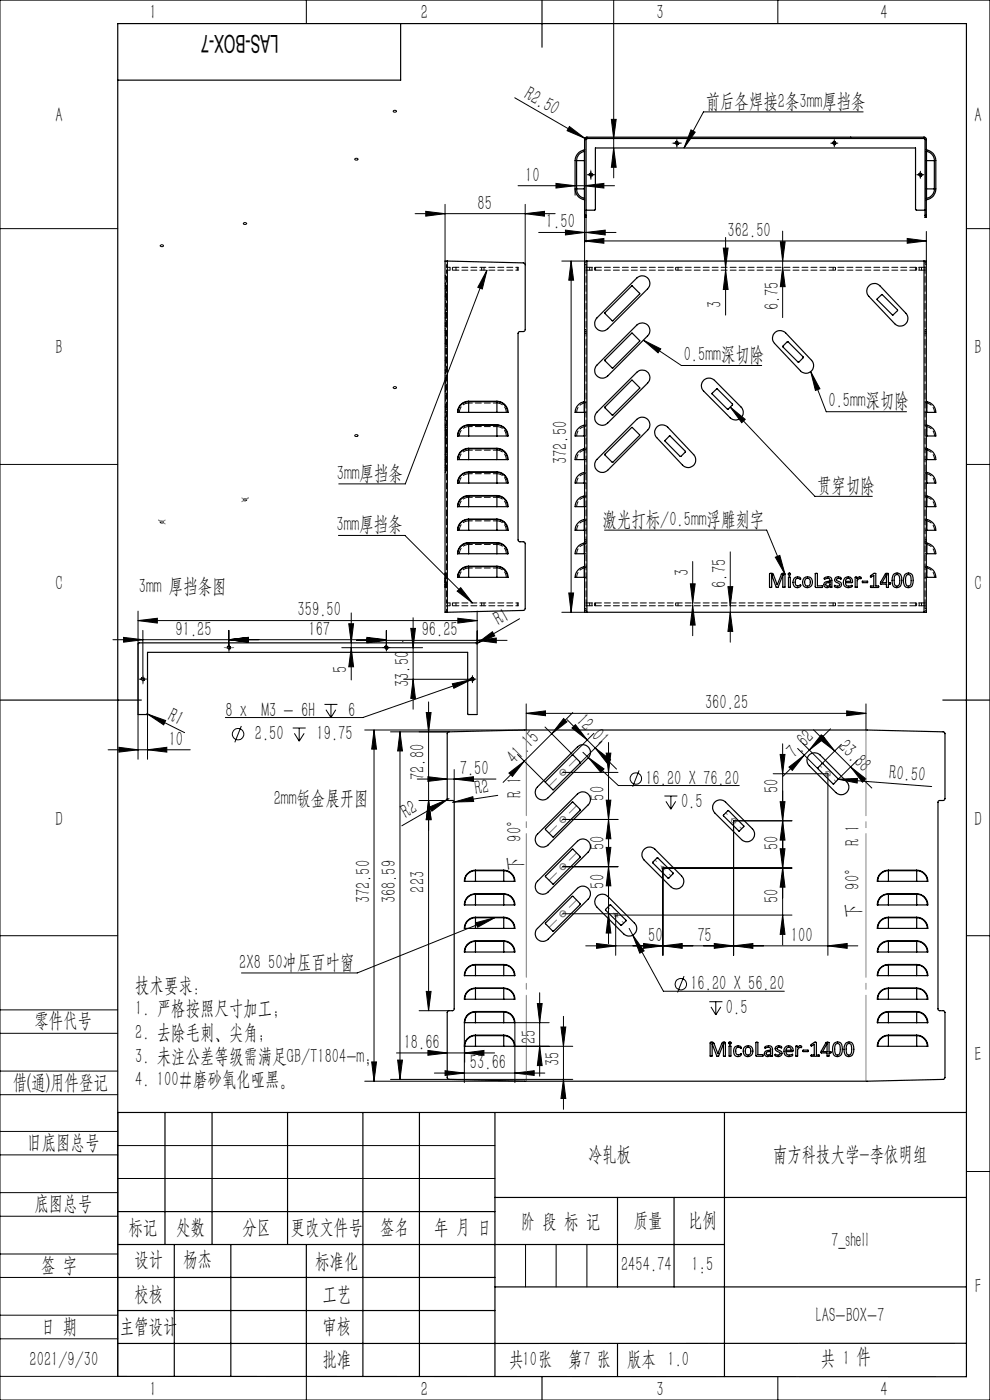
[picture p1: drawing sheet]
<svg xmlns="http://www.w3.org/2000/svg" width="210mm" height="297mm" viewBox="0 0 210 297" stroke-linecap="round" stroke-linejoin="round" font-family="sans-serif">
<g fill="none" stroke="#000" stroke-width=".21">
<path d="M130.2 0v37.7M0 0h210v297h-210zM65 0v5M165 0v5M75.2 33.7l.3-.1a.28 .28 0 0 1 .4 0 .28 .28 0 0 1 0 .4 .28 .28 0 0 1-.4 0zM83.5 23.5l.4-.1a.21 .21 0 0 1 .2 .3 .21 .21 0 0 1-.3 .1l-.3-.1zM109.2 20.7l14.9 8.6M109.9 39.4h20.5M117.9 38.9l4.1 .5-4.1 .5zM120.8 26.8l3.3 2.5-3.8-1.6zM124 39.4l4.1-.5v1zM124.1 29.3l.4 .3"/>
<path d="M124.8 37.1h1M125 37.2a.35 .35 0 0 1 .3-.5 .35 .35 0 0 1 .3 .4 .35 .35 0 0 1-.4 .3M125.3 36.6v1M129.7 25.3h1l-.5 4.1zM130.2 31.4l.5 4.1h-1zM143.1 30.4h1M143.2 30.5a.34 .34 0 0 1 .3-.4 .34 .34 0 0 1 .4 .3 .34 .34 0 0 1-.4 .3M143.5 29.9v1M146.6 27.5l.9 .5-2.4 3.4zM176.5 30.4h.9M176.6 30.5a.34 .34 0 0 1 .3-.4 .34 .34 0 0 1 .4 .3 .34 .34 0 0 1-.4 .3M177 29.9v1"/>
<path d="M183.1 23.7h-33.9l-4.1 7.7M194.7 37.1h1M194.9 37.2a.35 .35 0 0 1 .3-.5 .35 .35 0 0 1 .4 .4 .35 .35 0 0 1-.5 .3M195.2 36.6v1M0 48.5h25M34 52.1l.2-.2a.28 .28 0 0 1 .4 .1 .28 .28 0 0 1 0 .4 .28 .28 0 0 1-.4-.1zM51.7 47.3l.2-.1a.27 .27 0 0 1 .4 .1 .27 .27 0 0 1-.1 .3 .27 .27 0 0 1-.4 0l-.2-.2zM88.1 45.3h29.7M90.3 44.8l4.1 .5-4.1 .6zM94.4 43.4v12M103.3 57.3l-1 4-.9-.3zM103.3 57.3l-17.3 45.4h-14.1"/>
<path d="M111.4 45.3l4.1-.5v1.1zM111.4 43.4v12.8M114.3 49.3h16.4M119.9 48.8l4.1 .5-4.1 .5zM121.1 55.4l.6 4h-1.1zM121.1 55.4v74.5M122 40.1v1.3M124 51.1l4.1-.5v1zM124 45.7v9.7h-4.8M124 51.1h72.5M124.3 49.3l4.1-.5v1zM124.3 45.7v5.6"/>
<path d="M153.4 52.6h1l-.5 4.1zM153.9 57.3l.5 4.1h-1zM153.9 50.4v16.4M165.5 51.3h1l-.5 4.1zM166 56.7l.5 4.1h-1zM166 49v18.4M192.4 50.6l4.1 .5-4.1 .5zM196.5 49.1v6.3M205 48.5h5M136.5 72.2l8 5.3h17.1M136.5 72.2l3.7 1.8-.6 .9zM172 78.8l1.9 3.7-.9 .3z"/>
<path d="M172 78.8l3.3 8.5h17M0 98.5h25M75.2 92.4l.3-.2a.28 .28 0 0 1 .4 0 .28 .28 0 0 1 0 .4 .28 .28 0 0 1-.4 0zM83.4 82.2l.2-.2a.28 .28 0 0 1 .4 .1 .28 .28 0 0 1 0 .3 .28 .28 0 0 1-.4 0zM154.9 86.4l3.2 2.6-.8 .7zM154.9 86.4l18 18.9h12.1M205 98.5h5M34 110.7a.29 .29 0 0 1 .4-.2 .29 .29 0 0 1 .1 .4h-.3zM51.7 105.9h.2a.27 .27 0 0 1 .4 0 .27 .27 0 0 1-.1 .4 .27 .27 0 0 1-.4-.1l-.2-.1zM71.8 113.6h14.1l14.3 14.3M128.2 112.5h34.4l3.9 9.3M146.9 119.1v15.8"/>
<path d="M154.9 117.1v19.1M164.5 118.2l.9-.4 1.1 4zM24 135.7h58M26.2 135.2l4.1 .5-4.1 .5zM29.3 131.7l4.1-.5v1zM29.3 129.6v31.5M29.3 131.7h71.9M30.3 133.7v10.9M48 137.4h1M48.2 137.5a.34 .34 0 0 1 .3-.4 .34 .34 0 0 1 .4 .3 .34 .34 0 0 1-.4 .3M48.5 135.7l4.1-.5v1zM48.5 133.7v4.2"/>
<path d="M74 132.3h1l-.5 4.1zM74.5 137.4l.5 4.1h-1zM74.5 130v14.2M75.6 135.9h32M77.9 135.2l4.1 .5-4.1 .5zM77.9 135.4l4.1 .5-4.1 .5zM81.6 137.5a.35 .35 0 0 1 .3-.5 .35 .35 0 0 1 .4 .4 .35 .35 0 0 1-.5 .3M82 133.7v4.2M87.1 133.3h1l-.5 4.1zM87.6 131.1v19.4M89.6 137.4h-17.1M97 125.4l.7-.7 2.5 3.2z"/>
<path d="M97.1 131.2l4.1 .5-4.1 .5zM101.2 136.5l3.3-2.5 .5 .9zM101.2 136.5l-.2 .1M101.2 135.9l4.1-.5v1zM101.2 129.6v22M110.2 131.3l-9 5.2M119.2 129.9h4.8M120.6 125.8h1.1l-.6 4.1zM146.4 123.9h1.1l-.6 4zM146.9 128.5l.6 4.1h-1.1zM154.4 124.5h1l-.5 4zM154.9 129.9l.5 4h-1z"/>
<path d="M22.9 159.1h17.5M25.2 158.5l4.1 .6-4.1 .5zM29.8 144.1h1M30 144.2a.35 .35 0 0 1 .3-.5 .35 .35 0 0 1 .3 .4 .35 .35 0 0 1-.4 .3M31.1 151.4l.2 .1M31.3 151.5l3.8 1.4-.4 .9zM31.3 151.5l7.9 3.9M31.3 159.1l4.1-.6v1.1zM31.3 151.4v9.7M51.2 154l-1.4 3.5M62.1 154.4h2.7M62.4 155.6l1.1 1.6"/>
<path d="M63.5 154.4v2.8M64.5 155.6l-1 1.6M68.8 149.4h2.8M69.1 150.6l1.1 1.6M70.2 149.4v2.8M71.2 150.6l-1 1.6M77.4 154.9h33.9M79.3 154.9l.6 4h-1.1zM79.3 154.9v74.5M84.8 155.3l.6 4h-1.1zM84.8 155.3v73.7M85.6 144.1h15.1"/>
<path d="M87.6 144.1l.5 4.1h-1zM90.4 151.2h1l-.5 4.1zM90.9 148.9v65.5M95.2 155.3h-12.4M96 145.1l4-.9-3.7 1.8zM99.9 144.2a.34 .34 0 0 1 .3-.4 .34 .34 0 0 1 .3 .3 .34 .34 0 0 1-.4 .3M100 144.2l-23 8h-29.2M100.2 143.6v1M100.4 144l-.4 .2M111.6 151.3l4.1-.5v1zM111.6 149.3v5.6M111.6 151.3h72.1"/>
<path d="M115.6 154.2l5.9 6M117 155.7l-10.3 10.3M119.6 152.4l.7 .7-3.3 2.6zM120.3 152.7l4.3 4.3M121.3 154.4l.8-.7 2.5 3.3zM121.5 151.2l-4.5 4.5M123.6 159.6l1.2 1.1M124.6 157l1.7 1.7M126 155.6l-4.6 4.6M126.3 158.7l3.2 2.5-.7 .7zM126.3 158.7l4.5 4.5M127.7 157.3l-4.6 4.6"/>
<path d="M128.6 159.8h1l-.5 4.1zM129.1 157.5v42.7M166 157.8v42.7M169.2 158.8l4.3 4.3M170.3 157.7l4.3 4.3M172.6 154.8l12.3 12.4M174.2 155.9l.7 .7-3.2 2.5zM174.5 156.1l2.6 3.2-3.3-2.5zM176.2 154.6l-5.6 5.6M178.5 157.9l-4.1 4.1M179.6 150.8l4.1 .5-4.1 .5zM183.7 149.3v5.6"/>
<path d="M88.5 165.3h16.7M90.8 164.8l4.1 .5-4.1 .5zM90.9 169.8l.5 4.1h-1zM91.1 171.2l3.8-1.6-3.3 2.5zM94.9 169.6l-9.7 5.6M95.2 169.4l-.3 .2M95.2 169.8h-6.3M96.3 165.3l4.1-.5v1zM96.3 170.1l4-1.1 .2 1zM96.3 163.3v6.9M96.3 170.1l-.3 .1M105.6 168.7l-9.3 1.4"/>
<path d="M108 164l3.2-2.5-2.5 3.2zM109.8 160.1l5.9 5.9M119.4 173.8h11.7M119.4 163.9h11.7M124.8 160.7l3.3 2.4-.6 .8zM124.8 160.7l6.4 5.9h25.6M128.6 169.8h1l-.5 4zM128.6 179.8h1l-.5 4.1zM129.1 173.8l.5 4.1h-1zM135.6 163.4l-1.4 3.5M140.9 168.9h2.8M141.3 170l1 1.7"/>
<path d="M142.3 168.9v2.8M143.3 170l-1 1.7M164 164.1h11.6v38.6M165.5 160.1h1l-.5 4zM165.5 170.1h1l-.5 4zM166 174.1l.5 4.1h-1zM167.4 162.7l3.2-2.5-2.5 3.2zM168 174.1h-12.4v28.6M170.6 160.2l-4.5 4.5M177.7 165.3h.1M177.8 165.3l4.1-.2-.1 1zM177.8 165.3l19.8 1.6"/>
<path d="M180.4 162.7l3.3 2.5-.7 .7zM181.9 161.3l-4.1 4M0 198.5h25M100.9 195.8l4-1.1-3.6 2zM104.9 194.7l-29.1 11.7h-24.6M119.4 183.9h11.7M119.4 193.8h11.7M129.1 183.9l.5 4h-1zM129.1 193.8l.5 4.1h-1zM133.5 197l.7 1.4M134.2 198.4l2.4 3.3-.9 .5zM134.2 198.4l6.5 11.9h25.7"/>
<path d="M165.5 180.1h1l-.5 4zM166 194.1l.5 4.1h-1zM166 184.1l.5 4.1h-1zM168 194.1h-37.4v8.6M168 184.1h-27.4v18.6M205 198.5h5M0 214.2h25M0 219.2h25M88.9 214.4h6.3M90.4 210.3h1l-.5 4.1zM98.5 217v12.7M114 212.9h1l-.5 4.1z"/>
<path d="M114.5 210.6v17.7M116.5 217h-7.3v12.7M119 217.9h1l-.5 4.1zM119.5 215.6v19.7M124.2 200.7h57.8M126.5 200.2l4.1 .5-4.1 .5zM136.5 200.2l4.1 .5-4.1 .5zM140.6 200.7l4.1-.5v1zM145.1 207.1l-1.4 3.4M150.5 212.5h2.7M150.8 213.6l1 1.7M151.5 200.2l4.1 .5-4.1 .5z"/>
<path d="M151.8 212.5v2.8M152.9 213.6l-1.1 1.7M155.6 200.7l4.1-.5v1zM175.6 200.7l4.1-.5v1zM0 232.2h25M0 227.2h25M25 236v56h-25M77.4 229.4h33.9M78.8 225.3h1.1l-.6 4.1zM82.8 229h38.7M84.1 223.4h20.8M84.3 224.9h1.1l-.6 4.1z"/>
<path d="M90.8 222.8l4.1 .6-4.1 .5zM92.1 227.6h23.5M94.4 227.2l4.1 .4-4.1 .5zM98.6 223.4l4.1-.6v1.1zM98.6 222v3.4M109.2 222h12.3M109.2 227.6l4.1-.4v.9zM114.5 222l.5 4.1h-1zM119.5 229l.5 4h-1zM0 245h25M0 240h25M0 258h25"/>
<path d="M0 253h25M25 243h80M25 250h80M205 248.5h5M0 271h25M0 266h25M0 279h25M111.5 264v9M118 264v9M124.5 264v9M0 284h25M65 292.1v4.9"/>
<path d="M153.7 292h.1M165 292v5"/>
<circle cx="50.5" cy="155.7" r="1.22"/>
<circle cx="134.9" cy="165.2" r="1.22"/>
<circle cx="144.4" cy="208.8" r="1.2"/>
</g>
<path d="M156.1 174a.5 .5 0 0 0-.8-.2 .5 .5 0 0 0 .2 .8 .5 .5 0 0 0 .6-.5v-.1M176.1 164a.49 .49 0 0 0-.8-.2 .49 .49 0 0 0 .2 .8 .49 .49 0 0 0 .6-.5v-.1M131 194a.36 .36 0 0 0-.6-.1 .36 .36 0 0 0 .1 .6 .36 .36 0 0 0 .5-.4v-.1M140.9 184a.31 .31 0 0 0-.5-.1 .31 .31 0 0 0 .1 .5 .31 .31 0 0 0 .4-.3v-.1" fill="none" stroke="#808080" stroke-width=".21" stroke-dasharray="30.5 1.3 1.3 1.3" stroke-linecap="butt"/>
<g fill="none" stroke="#808080" stroke-width=".25">
<circle cx="119.4" cy="163.9" r=".63"/>
<circle cx="119.4" cy="173.9" r=".62"/>
<circle cx="119.4" cy="193.8" r=".63"/>
<circle cx="119.4" cy="183.9" r=".63"/>
</g>
<g fill="none" stroke="#000" stroke-width=".21" stroke-dasharray="30.5 1.3 1.3 1.3">
<path d="M124.8 37.1h-.2M125.3 36.6v-.3M125.3 37.6v.2M125.8 37.1h.3M143.1 30.4h-.3M143.6 29.9v-.3M143.6 30.9v.2M144.1 30.4h.2M176.5 30.4h-.3M177 29.9v-.3M177 30.9v.2M177.5 30.4h.2"/>
<path d="M194.7 37.1h-.2M195.2 36.6v-.3M195.2 37.6v.2M195.7 37.1h.3M48.1 137.4h-.3M48.6 136.9v-.3M48.6 137.9v.2M49.1 137.4h.2M81.5 137.4h-.3M82 136.9v-.3M82 137.9v.2M82.5 137.4h.2"/>
<path d="M29.8 144.1h-.2M30.3 143.6v-.3M30.3 144.6v.2M30.8 144.1h.3M99.7 144.1h-.2M100.2 143.6v-.3M100.2 144.6v.2M100.7 144.1h.3"/>
</g>
<g fill="none" stroke="#000" stroke-width=".25">
<path d="M85 5v12h-60M115 0v10M122.3 34.1h1.7M122.3 34.1v6M124 32.1v2M124 32.1a2.02 2.02 0 0 0-1.7 2M124 32.1h.1M124 34.1h.1M124 31.7v.1a2.43 2.43 0 0 0-2 2.3v6a2.71 2.71 0 0 0 2 2.4M124 29.6v16.1M124 29.6h.3M124.3 29.6v16.1"/>
<path d="M124.5 29.4l-.2 .2M124.5 29.1l-.4 .1-.1 .4M124.5 29.1v.3M124.5 29.4h71.5M124.5 29.1h71.5M180.4 29.1h.1M196 29.1l.3 .1 .2 .4M196 29.4l.2 .2M196 29.1v.3M196.2 29.6h.3M196.2 29.6v16.1M196.5 31.7a2.56 2.56 0 0 1 2 2.4v6a2.71 2.71 0 0 1-2 2.4"/>
<path d="M196.5 32.1h.1M196.5 29.6v16.1M196.5 34.1h.1M196.5 34.1h1.7M196.5 32.1v2M196.5 32.1a2.02 2.02 0 0 1 1.7 2M196.5 34.1v6M198.2 34.1v6M94.9 55.4l16.2 .4 .3 .3v13.9l-.2 .3h-1.1l-.2 .4v43.8l.3 .4h.9l.3 .3v13.9l-.4 .4-16.1 .4M94.9 55.4h-.5v74.5h.5M94.9 55.4v74.5M122.3 40.1h1.7"/>
<path d="M122.3 40.1a1.95 1.95 0 0 0 1.7 1.9M124 40.1v1.9M124 42v.1M124 40.1h.1M124 45.7v.4h.3v-.4M124 45.7h.3M124.3 44.6l2-.1v-13.1h67.9v13l.1 .2h1.9M124.5 55.4h-.5v74.5h.5M124.5 55.4h71.5M124.5 55.4v74.5M135.1 59a1.62 1.62 0 0 1 2.3 0 1.62 1.62 0 0 1 0 2.3l-8.5 8.4a1.62 1.62 0 0 1-2.3 0 1.62 1.62 0 0 1 0-2.3zM196 55.4h.5v74.5h-.5"/>
<path d="M196 55.4v74.5M196.2 45.7v.4h.3v-.4M196.2 45.7h.3M196.5 40.1h.1M196.5 40.1v1.9M196.5 40.1h1.7M196.5 42v.1M198.2 40.1a1.95 1.95 0 0 1-1.7 1.9M128.3 76.4l5.7-5.7 1.7 1.5-5.7 5.9zM134 60.7l1.7 1.7-5.8 5.7-1.6-1.7zM135.1 79a1.62 1.62 0 0 1 2.3 0 1.62 1.62 0 0 1 0 2.3l-8.5 8.4a1.62 1.62 0 0 1-2.3 .1 1.62 1.62 0 0 1 0-2.3zM135.1 69a1.62 1.62 0 0 1 2.3 0 1.62 1.62 0 0 1 0 2.3l-8.5 8.5a1.62 1.62 0 0 1-2.3-.1 1.62 1.62 0 0 1 0-2.2z"/>
<path d="M164.5 70.4l1-.3 .9 .3 5.8 6a1.62 1.62 0 0 1-.1 2.3 1.62 1.62 0 0 1-2.3 0l-5.5-5.9a1.63 1.63 0 0 1 .2-2.4zM166.1 73.4l1-.9 3.3 3.4-1.1 .9zM184.3 60.7a1.63 1.63 0 0 1 2.4-.1l5.5 5.9a1.62 1.62 0 0 1-.1 2.2 1.62 1.62 0 0 1-2.3 0l-5.7-6.1-.2-1zM186.1 63.4l1-.9 3.3 3.4-1.1 .9zM97.1 97.5h2.3M97.1 87.5h2.3M97.1 92.5h2.3M99.4 85.2v2.3M99.4 90.2v2.3M99.4 95.2v2.3M99.4 95.2a2.27 2.27 0 0 0-2.3 2.3M99.4 85.2a2.27 2.27 0 0 0-2.3 2.3"/>
<path d="M99.4 90.2a2.33 2.33 0 0 0-2.3 2.3M99.4 90.1v.1M99.4 85.1v.1M99.4 95.1v.1M99.4 85.1a2.2 2.2 0 0 0-2.3 2.4M99.4 90.1a2.2 2.2 0 0 0-2.3 2.4M99.4 95.1a2.21 2.21 0 0 0-2.3 2.4M99.4 85.2h6M99.4 87.5h6M99.4 90.2h6M99.4 92.5h6M99.4 95.2h6"/>
<path d="M99.4 97.5h6M99.4 90.1h6M99.4 85.1h6M99.4 95.1h6M105.4 95.2a2.27 2.27 0 0 1 2.3 2.3M105.4 97.5h2.3M105.4 95.2v2.3M105.4 85.2a2.27 2.27 0 0 1 2.3 2.3M105.4 85.2v2.3M105.4 87.5h2.3M105.4 90.2a2.34 2.34 0 0 1 2.3 2.3M105.4 90.2v2.3"/>
<path d="M105.4 92.5h2.3M105.4 85.1v.1M105.4 85.1a2.16 2.16 0 0 1 2.3 2.4M105.4 95.1v.1M105.4 95.1a2.16 2.16 0 0 1 2.3 2.4M105.4 90.1v.1M105.4 90.1a2.12 2.12 0 0 1 2.3 2.4M123.9 90.2v2.3M123.9 92.5h.1M123.9 95.2v2.3M123.9 97.5h.1M123.9 85.2v2.3"/>
<path d="M123.9 87.5h.1M123.9 95.2a2.26 2.26 0 0 0-1.9 2.3h1.9M123.9 90.2a2.33 2.33 0 0 0-1.9 2.3h1.9M123.9 85.2a2.26 2.26 0 0 0-1.9 2.3h1.9M124 90.1l-.1 .1M124 95.1l-.1 .1M124 85.1l-.1 .1M134 80.7l1.7 1.7-5.8 5.7-1.6-1.7zM134 90.7l1.7 1.7-5.8 5.7-1.6-1.7zM135.1 89a1.62 1.62 0 0 1 2.3 0 1.62 1.62 0 0 1 0 2.3l-8.5 8.5a1.62 1.62 0 0 1-2.3 0 1.62 1.62 0 0 1 0-2.3zM139.5 90.4l.9-.3 1 .3 5.7 6a1.62 1.62 0 0 1 0 2.4 1.62 1.62 0 0 1-2.3-.1l-5.5-5.9a1.59 1.59 0 0 1 .2-2.4zM141 93.4l1.1-.9 3.3 3.3-1.1 1z"/>
<path d="M149.4 80.6l.9-.4 1 .3 5.9 5.9a1.62 1.62 0 0 1 0 2.2 1.62 1.62 0 0 1-2.3 0l-5.6-5.6a1.59 1.59 0 0 1 .1-2.4zM151.1 83.4l1-.9 3.3 3.4-1.1 1zM196.5 85.1l.1 .1M196.5 87.5h.1M196.5 90.1l.1 .1M196.5 92.5h.1M196.5 95.1l.1 .1M196.5 97.5h.1M196.6 85.2v2.3M196.6 90.2v2.3M196.6 95.2v2.3M196.6 85.2a2.18 2.18 0 0 1 1.9 2.3h-1.9"/>
<path d="M196.6 95.2a2.19 2.19 0 0 1 1.9 2.3h-1.9M196.6 90.2a2.25 2.25 0 0 1 1.9 2.3h-1.9M97.1 102.5h2.3M97.1 107.5h2.3M97.1 117.5h2.3M97.1 112.5h2.3M99.4 105.2v2.3M99.4 100.2v2.3M99.4 110.2v2.3M99.4 115.2v2.3M99.4 100.2a2.27 2.27 0 0 0-2.3 2.3M99.4 105.2a2.27 2.27 0 0 0-2.3 2.3"/>
<path d="M99.4 115.2a2.27 2.27 0 0 0-2.3 2.3M99.4 110.2a2.27 2.27 0 0 0-2.3 2.3M99.4 110.1v.1M99.4 115.1v.1M99.4 100.1v.1M99.4 105.1v.1M99.4 105.1a2.2 2.2 0 0 0-2.3 2.4M99.4 110.1a2.2 2.2 0 0 0-2.3 2.4M99.4 115.1a2.2 2.2 0 0 0-2.3 2.4M99.4 100.1a2.2 2.2 0 0 0-2.3 2.4M99.4 105.2h6M99.4 107.5h6"/>
<path d="M99.4 100.2h6M99.4 102.5h6M99.4 110.2h6M99.4 112.5h6M99.4 115.2h6M99.4 117.5h6M99.4 110.1h6M99.4 115.1h6M99.4 100.1h6M99.4 105.1h6M105.4 115.2a2.27 2.27 0 0 1 2.3 2.3M105.4 117.5h2.3"/>
<path d="M105.4 115.2v2.3M105.4 100.2a2.27 2.27 0 0 1 2.3 2.3M105.4 100.2v2.3M105.4 102.5h2.3M105.4 105.2a2.27 2.27 0 0 1 2.3 2.3M105.4 105.2v2.3M105.4 107.5h2.3M105.4 110.2a2.27 2.27 0 0 1 2.3 2.3M105.4 110.2v2.3M105.4 112.5h2.3M105.4 105.1v.1M105.4 105.1a2.12 2.12 0 0 1 2.3 2.4"/>
<path d="M105.4 115.1v.1M105.4 115.1a2.16 2.16 0 0 1 2.3 2.4M105.4 100.1v.1M105.4 100.1a2.16 2.16 0 0 1 2.3 2.4M105.4 110.1v.1M105.4 110.1a2.12 2.12 0 0 1 2.3 2.4M123.9 115.2v2.3M123.9 117.5h.1M123.9 110.2v2.3M123.9 112.5h.1M123.9 105.2v2.3M123.9 107.5h.1"/>
<path d="M123.9 100.2v2.3M123.9 102.5h.1M123.9 100.2a2.26 2.26 0 0 0-1.9 2.3h1.9M123.9 115.2a2.26 2.26 0 0 0-1.9 2.3h1.9M123.9 110.2a2.33 2.33 0 0 0-1.9 2.3h1.9M123.9 105.2a2.26 2.26 0 0 0-1.9 2.3h1.9M124 115.1l-.1 .1M124 110.1l-.1 .1M124 105.1l-.1 .1M124 100.1l-.1 .1M196.5 110.1l.1 .1M196.5 112.5h.1"/>
<path d="M196.5 105.1l.1 .1M196.5 107.5h.1M196.5 100.1l.1 .1M196.5 102.5h.1M196.5 115.1l.1 .1M196.5 117.5h.1M196.6 110.2v2.3M196.6 105.2v2.3M196.6 100.2v2.3M196.6 115.2v2.3M196.6 115.2a2.18 2.18 0 0 1 1.9 2.3h-1.9M196.6 105.2a2.18 2.18 0 0 1 1.9 2.3h-1.9"/>
<path d="M196.6 110.2a2.25 2.25 0 0 1 1.9 2.3h-1.9M196.6 100.2a2.18 2.18 0 0 1 1.9 2.3h-1.9M29.3 136.6l.2-.2h71.5l.2 .2M85.4 136.1h.1M97.1 122.5h2.3M99.4 120.2v2.3M99.4 120.2a2.27 2.27 0 0 0-2.3 2.3M99.4 120.1v.1M99.4 120.1a2.2 2.2 0 0 0-2.3 2.4M99.4 120.2h6M99.4 122.5h6M99.4 120.1h6"/>
<path d="M105.4 120.2a2.27 2.27 0 0 1 2.3 2.3M105.4 120.2v2.3M105.4 122.5h2.3M105.4 120.1v.1M105.4 120.1a2.16 2.16 0 0 1 2.3 2.4M123.9 120.2v2.3M123.9 122.5h.1M123.9 120.2a2.26 2.26 0 0 0-1.9 2.3h1.9M124 120.1l-.1 .1M124.5 129.9h71.5M163.7 122v2.6h-.3h-.2v-2.8a.45 .45 0 0 1 .4-.2 .45 .45 0 0 1 .4 .2l.9 2.2M163.7 122h.1"/>
<path d="M163.7 122l.9 2.6h.3h.2l1-2.6M164.9 124h.1M166.1 122v2.6h.2h.2v-2.8a.44 .44 0 0 0-.4-.2 .44 .44 0 0 0-.4 .3l-.8 2.1M166.1 122h.1M167.3 122.4h.3v2.2h-.2h-.1zM168.5 122.7a.94 .94 0 0 1 1.3 0v.2a.64 .64 0 0 0-.8-.1 .64 .64 0 0 0-.3 .7 .63 .63 0 0 0 .3 .8 .63 .63 0 0 0 .8-.3 .48 .48 0 0 1-.1 .6 .48 .48 0 0 1-.5 .1 1.21 1.21 0 0 1-.7-2zM170.6 122.6a1.11 1.11 0 0 1 1.5 .2 1.11 1.11 0 0 1-.1 1.5 1.11 1.11 0 0 1-1.6 0l-.1-.8zM170.9 122.8l.1-.1a.63 .63 0 0 1 .7 .1 .63 .63 0 0 1 .2 .7 .64 .64 0 0 1-.6 .9 .64 .64 0 0 1-.6-.9zM172.9 121.7h.5v2.6h1v.3l-1.5-.1zM174.8 122.6a.93 .93 0 0 1 1-.3 .93 .93 0 0 1 .7 .9v1.4h-.4v-.2a.82 .82 0 0 1-1.3-.1v-.4l.3-.4 1-.2-.2-.5-.3-.1-.7 .2zM175.3 123.7l.8-.1v.4l-.2 .2a.4 .4 0 0 1-.6 .1 .4 .4 0 0 1 0-.6zM177.2 122.6a.65 .65 0 0 1 .7-.3 .65 .65 0 0 1 .5 .5v.1a.49 .49 0 0 0-.6-.3 .49 .49 0 0 0-.4 .5l.6 .3a.66 .66 0 0 1 .5 .8 .66 .66 0 0 1-.8 .5l-.6-.2-.1-.3a.62 .62 0 0 0 1.1-.3l-.9-.5-.1-.4z"/>
<path d="M179.2 122.6a.89 .89 0 0 1 1.2-.2 .89 .89 0 0 1 .3 1.2h-1.3a.78 .78 0 0 0 .4 .8 .78 .78 0 0 0 .9-.2l.1 .1a1.12 1.12 0 0 1-1.6 .1 1.12 1.12 0 0 1-.2-1.5zM179.6 122.7a.55 .55 0 0 1 .6 .1 .55 .55 0 0 1 .2 .5h-1zM181.4 122.4h.4v.4l.4-.4h.4v.4h-.5l-.3 .4v1.4h-.2h-.2zM182.9 123.3h1.1v.3h-1zM184.7 122.1l.7-.5 .4 .1v2.6h.6v.3h-1.8l.1-.3h.6v-2.2l-.7 .3zM187.8 121.7h.7v1.9h.3l.1 .2-.1 .1h-.3v.7h-.3h-.2v-.7h-1.2v-.4zM188 122h.1M188 122v1.6h-.9zM189.5 121.8a1.1 1.1 0 0 1 1.4 0 1.1 1.1 0 0 1 .4 1.3 1.15 1.15 0 0 1-.3 1.3 1.15 1.15 0 0 1-1.3 .2 2.34 2.34 0 0 1-.2-2.8zM189.9 122l.6-.1a1.97 1.97 0 0 1-.1 2.4h-.4a2.23 2.23 0 0 1-.1-2.3zM192 121.8a.99 .99 0 0 1 1.1-.2 .99 .99 0 0 1 .6 1 2.05 2.05 0 0 1-.5 1.9l-.5 .2a1.15 1.15 0 0 1-1.1-1.6zM192.3 122l.6-.1a1.4 1.4 0 0 1 .4 1.6l-.1 .4a.53 .53 0 0 1-.5 .5 .53 .53 0 0 1-.5-.5l-.1-1.2z"/>
<path d="M196.5 120.1l.1 .1M196.5 122.5h.1M196.6 120.2v2.3M196.6 120.2a2.18 2.18 0 0 1 1.9 2.3h-1.9M0 148.5h30M29.3 151.6l2-.1v-13.1h67.9v13.1l2 .1M95 155.4l16.3-.5h72.6l16.4 .5 .1 14.1-.2 .3h-1l-.2 .3v44.1l.3 .2h.8l.3 .3-.1 14.1-.2 .2-16.2 .4h-72.6l-16.2-.5-.2-.2v-14l.3-.3h.8l.3-.3v-44l-.2-.3h-1l-.2-.3zM122.5 158.5a1.62 1.62 0 0 1 2.3 0 1.62 1.62 0 0 1 0 2.3l-8.5 8.4a1.61 1.61 0 0 1-2.3 0 1.61 1.61 0 0 1 0-2.3zM200 148.5h10M115.7 165.8l5.7-5.7 1.7 1.6-5.7 5.9zM115.7 175.9l5.7-5.8 1.7 1.7-5.7 5.7zM122.5 178.5a1.62 1.62 0 0 1 2.3 0 1.62 1.62 0 0 1 0 2.3l-8.5 8.4a1.61 1.61 0 0 1-2.3 0 1.61 1.61 0 0 1 0-2.3z"/>
<path d="M122.5 168.4a1.62 1.62 0 0 1 2.3 .1 1.62 1.62 0 0 1 0 2.2l-8.5 8.5a1.61 1.61 0 0 1-2.3 0 1.61 1.61 0 0 1 0-2.3zM151.5 170.3a1.59 1.59 0 0 1 2.4-.1l5.7 5.6a1.62 1.62 0 0 1 0 2.3 1.62 1.62 0 0 1-2.3 0l-5.9-5.9-.2-1zM154.4 171.9l3.4 3.3-1 1.1-3.4-3.3zM171.8 160.1l.9-.4 1 .2 5.9 5.9a1.62 1.62 0 0 1 0 2.3 1.62 1.62 0 0 1-2.3 0l-5.6-5.6a1.59 1.59 0 0 1 .1-2.4zM174.4 162h.1l3.3 3.2-1 1.1-3.4-3.3zM98.6 197h2.3M98.6 187h2.3M98.6 192h2.3M100.9 199.7v2.3M100.9 189.7v2.3M100.9 194.7v2.3M100.9 184.7v2.3"/>
<path d="M100.9 194.7a2.29 2.29 0 0 0-2.3 2.3M100.9 184.7a2.29 2.29 0 0 0-2.3 2.3M100.9 199.7a2.29 2.29 0 0 0-2.3 2.3M100.9 189.7a2.29 2.29 0 0 0-2.3 2.3M100.9 189.6v.1M100.9 184.6v.1M100.9 194.6v.1M100.9 199.6v.1M100.9 189.6a2.2 2.2 0 0 0-2.3 2.4M100.9 194.6a2.2 2.2 0 0 0-2.3 2.4M100.9 199.6a2.2 2.2 0 0 0-2.3 2.4M100.9 184.6a2.2 2.2 0 0 0-2.3 2.4"/>
<path d="M100.9 199.7h6M100.9 189.7h6M100.9 192h6M100.9 194.7h6M100.9 197h6M100.9 184.7h6M100.9 187h6M100.9 189.6h6M100.9 184.6h6M100.9 194.6h6M100.9 199.6h6M106.9 199.7v2.3"/>
<path d="M106.9 189.7v2.3M106.9 189.7a2.29 2.29 0 0 1 2.2 2.3M106.9 192h2.2M106.9 199.7a2.29 2.29 0 0 1 2.2 2.3M106.9 184.7v2.3M106.9 184.7a2.29 2.29 0 0 1 2.2 2.3M106.9 187h2.2M106.9 194.7v2.3M106.9 194.7a2.29 2.29 0 0 1 2.2 2.3M106.9 197h2.2M106.9 194.6v.1M106.9 194.6a2.16 2.16 0 0 1 2.2 2.4"/>
<path d="M106.9 199.6v.1M106.9 199.6a2.16 2.16 0 0 1 2.2 2.4M106.9 189.6v.1M106.9 184.6v.1M106.9 184.6a2.12 2.12 0 0 1 2.2 2.4M106.9 189.6a2.12 2.12 0 0 1 2.2 2.4M115.7 185.8l5.7-5.7 1.7 1.6-5.7 5.9zM115.7 195.8l5.7-5.7 1.7 1.7-5.7 5.8-1.7-1.6zM122.5 188.5a1.62 1.62 0 0 1 2.3 0 1.62 1.62 0 0 1 0 2.2l-8.5 8.5a1.61 1.61 0 0 1-2.3 0 1.61 1.61 0 0 1 0-2.2zM126.8 190l.9-.3 1 .3 5.9 5.8a1.62 1.62 0 0 1 0 2.3 1.62 1.62 0 0 1-2.3 0l-5.7-5.6a1.63 1.63 0 0 1 .2-2.5zM128.4 192.9l1.1-.9 3.3 3.4-1.1 .9zM136.5 180.3a1.63 1.63 0 0 1 2.4-.1l5.7 5.6a1.62 1.62 0 0 1 0 2.3 1.62 1.62 0 0 1-2.3 0l-5.9-5.9-.2-1z"/>
<path d="M138.5 182.9l1-.9 3.3 3.3-1.1 1-3.3-3.2zM186.2 192h2.3M186.2 197h2.3M186.2 187h2.3M188.5 189.7v2.3M188.5 194.7v2.3M188.5 184.7v2.3M188.5 189.7a2.23 2.23 0 0 0-2.3 2.3M188.5 194.7a2.23 2.23 0 0 0-2.3 2.3M188.5 184.7a2.23 2.23 0 0 0-2.3 2.3M188.5 199.7a2.23 2.23 0 0 0-2.3 2.3M188.5 199.7v2.3"/>
<path d="M188.5 194.6a2.16 2.16 0 0 0-2.3 2.4M188.5 194.6v.1M188.5 184.6a2.12 2.12 0 0 0-2.3 2.4M188.5 184.6v.1M188.5 189.6a2.12 2.12 0 0 0-2.3 2.4M188.5 189.6v.1M188.5 199.6a2.16 2.16 0 0 0-2.3 2.4M188.5 199.6v.1M188.5 199.7h6M188.5 189.7h6M188.5 192h6M188.5 194.7h6"/>
<path d="M188.5 197h6M188.5 184.7h6M188.5 187h6M188.5 189.6h6M188.5 184.6h6M188.5 194.6h6M188.5 199.6h6M194.5 189.7v2.3M194.5 194.7v2.3M194.5 184.7v2.3M194.5 199.7v2.3M194.5 184.7a2.29 2.29 0 0 1 2.2 2.3"/>
<path d="M194.5 187h2.2M194.5 194.7a2.29 2.29 0 0 1 2.2 2.3M194.5 197h2.2M194.5 189.7a2.29 2.29 0 0 1 2.2 2.3M194.5 192h2.2M194.5 199.7a2.29 2.29 0 0 1 2.2 2.3M194.5 189.6v.1M194.5 184.6v.1M194.5 194.6v.1M194.5 199.6v.1M194.5 184.6a2.12 2.12 0 0 1 2.2 2.4M194.5 189.6a2.12 2.12 0 0 1 2.2 2.4"/>
<path d="M194.5 194.6a2.16 2.16 0 0 1 2.2 2.4M194.5 199.6a2.16 2.16 0 0 1 2.2 2.4M98.6 207h2.3M98.6 212h2.3M98.6 202h2.3M98.6 217h2.3M100.9 219.7v2.3M100.9 204.7v2.3M100.9 214.7v2.3M100.9 209.7v2.3M100.9 219.7a2.29 2.29 0 0 0-2.3 2.3M100.9 204.7a2.23 2.23 0 0 0-2.3 2.3"/>
<path d="M100.9 209.7a2.29 2.29 0 0 0-2.3 2.3M100.9 214.7a2.29 2.29 0 0 0-2.3 2.3M100.9 209.6v.1M100.9 214.6v.1M100.9 204.6v.1M100.9 219.6v.1M100.9 209.6a2.2 2.2 0 0 0-2.3 2.4M100.9 214.6a2.2 2.2 0 0 0-2.3 2.4M100.9 204.6a2.2 2.2 0 0 0-2.3 2.4M100.9 219.6a2.2 2.2 0 0 0-2.3 2.4M100.9 202h6M100.9 219.7h6"/>
<path d="M100.9 207h6M100.9 204.7h6M100.9 217h6M100.9 214.7h6M100.9 212h6M100.9 209.7h6M100.9 209.6h6M100.9 214.6h6M100.9 204.6h6M100.9 219.6h6M106.9 219.7v2.3M106.9 204.7v2.3"/>
<path d="M106.9 204.7a2.23 2.23 0 0 1 2.2 2.3M106.9 207h2.2M106.9 214.7v2.3M106.9 202h2.2M106.9 214.7a2.29 2.29 0 0 1 2.2 2.3M106.9 217h2.2M106.9 219.7a2.29 2.29 0 0 1 2.2 2.3M106.9 209.7v2.3M106.9 209.7a2.29 2.29 0 0 1 2.2 2.3M106.9 212h2.2M106.9 204.6v.1M106.9 204.6a2.12 2.12 0 0 1 2.2 2.4"/>
<path d="M106.9 209.6v.1M106.9 214.6v.1M106.9 214.6a2.16 2.16 0 0 1 2.2 2.4M106.9 219.6v.1M106.9 219.6a2.16 2.16 0 0 1 2.2 2.4M106.9 209.6a2.12 2.12 0 0 1 2.2 2.4M186.2 207h2.3M186.2 202h2.3M186.2 212h2.3M186.2 217h2.3M188.5 204.7a2.17 2.17 0 0 0-2.3 2.3M188.5 204.7v2.3"/>
<path d="M188.5 209.7v2.3M188.5 209.7a2.23 2.23 0 0 0-2.3 2.3M188.5 219.7v2.3M188.5 214.7a2.23 2.23 0 0 0-2.3 2.3M188.5 214.7v2.3M188.5 219.7a2.23 2.23 0 0 0-2.3 2.3M188.5 204.6a2.12 2.12 0 0 0-2.3 2.4M188.5 204.6v.1M188.5 209.6a2.12 2.12 0 0 0-2.3 2.4M188.5 209.6v.1M188.5 219.6a2.16 2.16 0 0 0-2.3 2.4M188.5 219.6v.1"/>
<path d="M188.5 214.6a2.16 2.16 0 0 0-2.3 2.4M188.5 214.6v.1M188.5 202h6M188.5 219.7h6M188.5 207h6M188.5 204.7h6M188.5 217h6M188.5 214.7h6M188.5 212h6M188.5 209.7h6M188.5 209.6h6M188.5 214.6h6"/>
<path d="M188.5 204.6h6M188.5 219.6h6M194.5 209.7v2.3M194.5 204.7v2.3M194.5 219.7v2.3M194.5 214.7v2.3M194.5 209.7a2.29 2.29 0 0 1 2.2 2.3M194.5 212h2.2M194.5 204.7a2.23 2.23 0 0 1 2.2 2.3M194.5 207h2.2M194.5 202h2.2M194.5 219.7a2.29 2.29 0 0 1 2.2 2.3"/>
<path d="M194.5 214.7a2.29 2.29 0 0 1 2.2 2.3M194.5 217h2.2M194.5 214.6v.1M194.5 204.6v.1M194.5 209.6v.1M194.5 219.6v.1M194.5 209.6a2.12 2.12 0 0 1 2.2 2.4M194.5 204.6a2.12 2.12 0 0 1 2.2 2.4M194.5 214.6a2.16 2.16 0 0 1 2.2 2.4M194.5 219.6a2.16 2.16 0 0 1 2.2 2.4M25 236h180M35 236v28"/>
<path d="M45 236v28M61 236v28M77 236v56M89 236v56M98.6 222h2.3M100.9 222h6M105 236v56M106.9 222h2.2M151.1 221.4v2.6l-.5 .1v-2.9a.57 .57 0 0 1 .8 .1l.9 2.2M151.1 221.4h.1M151.1 221.4l1 2.7 .3-.1 1.1-2.6M152.3 223.5h.1"/>
<path d="M153.5 221.4v2.7l.4-.1v-2.8l-.2-.1-.5 .1-.9 2.3M153.5 221.4h.1M153.7 236v56M154.7 221.9h.3v2.2h-.3zM155.9 222.1a.77 .77 0 0 1 1.3 .1v.2a.64 .64 0 0 0-.8-.2 .64 .64 0 0 0-.3 .8 .63 .63 0 0 0 .3 .8 .63 .63 0 0 0 .8-.3 .49 .49 0 0 1-.1 .6 .49 .49 0 0 1-.6 .1 1.24 1.24 0 0 1-.6-2.1zM158 222.1a1.13 1.13 0 0 1 1.6 .2 1.13 1.13 0 0 1-.2 1.6 1.13 1.13 0 0 1-1.6-.2 1.13 1.13 0 0 1 .2-1.6zM158.2 222.4a.62 .62 0 0 1 .8-.2 .62 .62 0 0 1 .3 .8 .64 .64 0 0 1-.6 .8 .64 .64 0 0 1-.6-.8zM160.3 221.1h.5v2.6h1l.1 .4-1.5-.1zM162.2 222.1a.94 .94 0 0 1 1-.3 .94 .94 0 0 1 .7 .8v1.4l-.4 .1v-.3a.71 .71 0 0 1-1 .3 .71 .71 0 0 1-.2-1l1.2-.3v-.1a.48 .48 0 0 0-.5-.6l-.7 .3zM162.7 223.2l.8-.1v.4l-.2 .2a.4 .4 0 0 1-.6 .1 .4 .4 0 0 1 0-.6zM164.6 222.1l.4-.2h.6l.2 .2v.2a.53 .53 0 0 0-.6-.2 .53 .53 0 0 0-.3 .4l.2 .2a.74 .74 0 0 1 .7 1.1 .76 .76 0 0 1-.7 .4 .76 .76 0 0 1-.7-.5 .62 .62 0 0 0 1.1-.3l-.9-.6-.2-.3zM166.6 222.1a.89 .89 0 0 1 1.2-.2 .89 .89 0 0 1 .3 1.2h-1.4a.87 .87 0 0 0 1.4 .6v.1a1.12 1.12 0 0 1-1.5 .1 1.12 1.12 0 0 1-.2-1.5z"/>
<path d="M166.8 222.4a.53 .53 0 0 1 .7-.2 .53 .53 0 0 1 .3 .6h-1.1zM168.8 221.9h.4v.3l.4-.3h.4v.3l-.5 .1-.3 .4v1.4l-.4-.1zM170.3 222.8h1.1v.2l-1 .1zM172.1 221.6l.7-.5 .4 .1v2.6h.5v.3h-1.7v-.3h.7v-2.3l-.7 .4zM175.2 221.2h.7v1.9h.4l-.1 .3h-.3l-.1 .7h-.4v-.7h-1.2l-.1-.2zM175.4 221.4v1.7h-.9zM175.4 221.4h.1M177 221.3a.99 .99 0 0 1 1.1-.2 .99 .99 0 0 1 .5 1 1.95 1.95 0 0 1-.5 1.9l-.5 .2a1.15 1.15 0 0 1-1-1.6v-.5zM177.3 221.5l.5-.1a1.91 1.91 0 0 1 0 2.4h-.4a2.04 2.04 0 0 1-.1-2.3zM179.4 221.3a.99 .99 0 0 1 1.1-.2 .99 .99 0 0 1 .6 1 1.48 1.48 0 0 1-1 2.1 1.15 1.15 0 0 1-1.1-1.6l.1-.5zM179.7 221.5l.6-.1a2.04 2.04 0 0 1 .1 2.3l-.5 .1a2.04 2.04 0 0 1-.2-2.3zM186.2 222h2.3"/>
<path d="M188.5 222h6M194.5 222h2.2M25 257h80M105 254h100M131 254v19M143 254v19M25 264h128.7M25 271h80M25 278h80M37 264v28M49 264v28M65 264.1v28"/>
<path d="M105 273h100M25 292l180 .1v-287.1h-180v287M115 292v5M131 285v7M205 285h-180"/>
<circle cx="125.3" cy="37.1" r=".25"/>
<circle cx="143.5" cy="30.4" r=".25"/>
<circle cx="176.9" cy="30.4" r=".25"/>
<circle cx="195.2" cy="37.1" r=".26"/>
<circle cx="48.5" cy="137.4" r=".25"/>
<circle cx="81.9" cy="137.4" r=".25"/>
<circle cx="167.5" cy="121.8" r=".24"/>
<circle cx="30.3" cy="144.1" r=".25"/>
<circle cx="100.2" cy="144.1" r=".25"/>
<circle cx="154.8" cy="221.3" r=".25"/>
</g>
<path d="M122.3 160.9l-5.8 5.8M122.3 170.9l-5.8 5.8M122.3 180.9l-5.8 5.8M122.3 190.9l-5.8 5.8" fill="none" stroke="#808080" stroke-width=".21" stroke-dasharray="30.5 1.3 1.3 1.3" stroke-dashoffset="28.3"/>
<path d="M153.9 172.4l3.4 3.4M173.9 162.4l3.4 3.4M128.9 192.4l3.4 3.4M138.9 182.4l3.4 3.4" fill="none" stroke="#808080" stroke-width=".21" stroke-dasharray="30.5 1.3 1.3 1.3" stroke-dashoffset="30"/>
<path d="M183.7 154.8v74.5M111.6 229.3v-74.5" fill="none" stroke="#808080" stroke-width=".21" stroke-dasharray="30.5 1.3 1.3 1.3" stroke-dashoffset="12.3"/>
<g fill="none" stroke="#808080" stroke-width=".21" stroke-dasharray="30.5 1.3 1.3 1.3">
<path d="M125.3 36.1v2M125.3 38.1v-1M125.3 37.1h1M142.6 30.4h2M143.6 30.4v1M144.6 30.4h-1M33.6 110.3l.7 .4M34.3 110.7l.8-.4M35.1 111.1l-1.5-.8M51.3 106.4l1.4-.8M52 106l-.7-.4M52.7 105.6l-.7 .4"/>
<path d="M47.6 137.4h2M48.6 137.4v1M49.6 137.4h-1M30.3 143.1v2M30.3 145.1v-1M30.3 144.1h1"/>
</g>
<g fill="#000">
<path d="M120.8 26.8l3.3 2.5-3.8-1.6zM146.6 27.5l.9 .5-2.4 3.4zM101.2 136.5l3.3-2.5 .5 .9zM31.3 151.5l3.8 1.4-.4 .9zM91.1 171.2l3.8-1.6-3.3 2.5zM96.3 170.1l4-1.1 .2 1zM177.8 165.3l4.1-.2-.1 1zM100.9 195.8l4-1.1-3.6 2z"/>
<path d="M111.4 45.3l4.1-.5v1.1zM90.3 44.8l4.1 .5-4.1 .6zM124 39.4l4.1-.5v1zM117.9 38.9l4.1 .5-4.1 .5z"/>
<path d="M121.1 55.4l.6 4h-1.1zM120.6 125.8h1.1l-.6 4.1zM153.4 52.6h1l-.5 4.1zM153.9 57.3l.5 4.1h-1zM146.4 123.9h1.1l-.6 4zM146.9 128.5l.6 4.1h-1.1zM129.7 25.3h1l-.5 4.1zM130.2 31.4l.5 4.1h-1zM165.5 160.1h1l-.5 4zM166 174.1l.5 4.1h-1zM87.1 133.3h1l-.5 4.1zM87.6 144.1l.5 4.1h-1z"/>
<path d="M124 51.1l4.1-.5v1zM192.4 50.6l4.1 .5-4.1 .5zM119.9 48.8l4.1 .5-4.1 .5zM124.3 49.3l4.1-.5v1zM126.5 200.2l4.1 .5-4.1 .5zM140.6 200.7l4.1-.5v1zM136.5 200.2l4.1 .5-4.1 .5zM155.6 200.7l4.1-.5v1zM151.5 200.2l4.1 .5-4.1 .5zM175.6 200.7l4.1-.5v1zM124.8 160.7l2.7 3.2 .6-.8zM134.2 198.4l1.5 3.8 .9-.5zM96 145.1l.3 .9 3.7-1.8zM29.3 131.7l4.1-.5v1zM97.1 131.2l4.1 .5-4.1 .5zM48.5 135.7l4.1-.5v1zM77.9 135.2l4.1 .5-4.1 .5zM26.2 135.2l4.1 .5-4.1 .5zM48.5 135.7l4.1-.5v1zM77.9 135.4l4.1 .5-4.1 .5zM101.2 135.9l4.1-.5v1z"/>
<path d="M166 56.7l.5 4.1h-1zM165.5 51.3h1l-.5 4.1zM154.9 129.9l.5 4h-1zM154.4 124.5h1l-.5 4zM166 194.1l.5 4.1h-1zM165.5 180.1h1l-.5 4zM166 184.1l.5 4.1h-1zM165.5 170.1h1l-.5 4zM74.5 137.4l.5 4.1h-1zM74 132.3h1l-.5 4.1z"/>
<path d="M164.5 118.2l.9-.4 1.1 4zM172 78.8l1.9 3.7-.9 .3zM136.5 72.2l3.7 1.8-.6 .9zM154.9 86.4l3.2 2.6-.8 .7zM103.3 57.3l-1 4-.9-.3zM97 125.4l.7-.7 2.5 3.2z"/>
<path d="M25.2 158.5l4.1 .6-4.1 .5zM31.3 159.1l4.1-.6v1.1z"/>
<path d="M111.6 151.3l4.1-.5v1zM179.6 150.8l4.1 .5-4.1 .5z"/>
<path d="M119.6 152.4l.7 .7-3.3 2.6zM108 164l3.2-2.5-2.5 3.2z"/>
<path d="M121.3 154.4l.8-.7 2.5 3.3zM126.3 158.7l3.2 2.5-.7 .7z"/>
<path d="M174.5 156.1l2.6 3.2-3.3-2.5zM180.4 162.7l3.3 2.5-.7 .7z"/>
<path d="M90.9 169.8l.5 4.1h-1zM90.4 151.2h1l-.5 4.1z"/>
<path d="M96.3 165.3l4.1-.5v1zM90.8 164.8l4.1 .5-4.1 .5z"/>
<path d="M128.6 159.8h1l-.5 4.1zM129.1 173.8l.5 4.1h-1zM84.8 155.3l.6 4h-1.1zM84.3 224.9h1.1l-.6 4.1zM79.3 154.9l.6 4h-1.1zM78.8 225.3h1.1l-.6 4.1zM90.9 169.8l.5 4.1h-1zM90.4 210.3h1l-.5 4.1zM119 217.9h1l-.5 4.1zM119.5 229l.5 4h-1zM114 212.9h1l-.5 4.1zM114.5 222l.5 4.1h-1z"/>
<path d="M167.4 162.7l3.2-2.5-2.5 3.2zM174.2 155.9l.7 .7-3.2 2.5z"/>
<path d="M129.1 183.9l.5 4h-1zM128.6 169.8h1l-.5 4zM129.1 193.8l.5 4.1h-1zM128.6 179.8h1l-.5 4.1z"/>
<path d="M94.4 227.2l4.1 .4-4.1 .5zM109.2 227.6l4.1-.4v.9z"/>
<path d="M98.6 223.4l4.1-.6v1.1zM90.8 222.8l4.1 .6-4.1 .5z"/>
</g>
<path d="M94.7 56.7v-1.3M124.3 56.7v-1.3M196.2 55.4v1.3M94.5 86.3v-5.6M94.7 129.9v-1.4M124.3 129.9v-1.4M196.2 128.5v1.4" fill="none" stroke="#000" stroke-width=".21" stroke-dasharray="1.3 .6" stroke-dashoffset=".7"/>
<g fill="none" stroke="#000" stroke-width=".21" stroke-dasharray="1.3 .6">
<path d="M94.5 59h-.1M94.5 59v-.5v2.8M94.5 58.5h-.1M94.7 56.7h.2M94.9 57.3h-.2M95.5 56.7v.6M96 57.3v-.6M96.7 57.3v-.6M102.2 56.7v.6M102.7 57.3v-.6M109.7 56.7v.6M109.9 57.3v-.6"/>
<path d="M124.3 57.3h.2M124.3 57.3v-.6M124.3 55.8h-.3M124.3 56.1h-.3M124.5 56.7h-.2M125.1 56.7v.6M125.6 57.3v-.6M126.1 56.7v.6M126.3 57.3v-.6M143.3 56.7v.6M143.8 57.3v-.6M176.7 56.7v.6"/>
<path d="M177.2 57.3v-.6M194.2 57.3v-.6M194.4 57.3v-.6M195 56.7v.6M195.5 57.3v-.6M196 56.7h.2M196.2 57.3h-.2M196.2 57.3v-.6M196.2 55.8h.3M196.2 56.1h.3M94.4 69.2h.1M94.4 79.2h.1"/>
<path d="M94.4 70.2h.1M94.5 68.7v.5v-2.8M94.5 66.4h-.1M94.5 68.7h-.1M94.5 65.9h.2M94.5 62.8h-.1M94.5 62.5h.2M94.5 63.4h.2M94.5 60.6h-.1M94.5 60.6v-.5v2.7M94.5 78.7v.5v-2.8M94.5 76.4h-.1"/>
<path d="M94.5 78.7h-.1M94.5 75.9h.2M94.5 72.8h-.1M94.5 72.5h.2M94.5 73.4h.2M94.5 70.6h-.1M94.5 70.6v-.5v2.7M94.5 79v-.5v2.8M94.5 79h-.1M94.5 71.3h-.1M94.5 69v-.5v2.8M94.5 69h-.1"/>
<path d="M94.5 61.3h-.1M94.5 62.4h.2M94.5 72.4h.2M94.5 77.4h-.1M94.5 67.4h-.1M94.5 60.7h.2M94.5 70.7h.2M94.5 66.3h.2M94.5 76.3h.2M94.5 69.7h-.1M94.5 79.7h-.1M94.5 66.8h.2"/>
<path d="M94.5 60.1h-.1M94.5 76.8h.2M94.5 70.1h-.1M94.5 78.5h-.1M94.5 68.5h-.1M94.5 68.1h.2M94.5 78.1h.2M94.7 65.7h-.2M94.7 66.8h-.2M94.7 63.6h-.2M94.7 75.7h-.2M94.7 76.8h-.2"/>
<path d="M94.7 73.6h-.2M94.7 62.2h-.2M94.7 72.2h-.2M94.7 68h-.2M94.7 78h-.2M94.7 76.5h-.2M94.7 66.5h-.2M94.7 62.5h-.2M94.7 72.5h-.2M94.7 60.6h-.2M94.7 70.6h-.2M124.3 70.3h-.3"/>
<path d="M124.3 70.7h-.3M124.3 69.9h-.3M196.2 70.3h.3M196.2 70.7h.3M196.2 69.9h.3M94.4 89.1h.1M94.4 99.2h.1M94.4 90.2h.1M94.4 80.2h.1M94.5 88.6v.5v-2.8M94.5 86.3h-.1M94.5 88.6h-.1"/>
<path d="M94.5 85.9h.2M94.5 83h-.1M94.5 82.5h.2M94.5 83.4h.2M94.5 80.7h-.1M94.5 80.7v-.5v2.8M94.5 98.7v.5v-2.8M94.5 96.4h-.1M94.5 98.7h-.1M94.5 95.9h.2M94.5 92.8h-.1M94.5 92.5h.2"/>
<path d="M94.5 93.4h.2M94.5 90.6h-.1M94.5 90.6v-.5v2.7M94.5 81.3h-.1M94.5 91.3h-.1M94.5 89h-.1M94.5 89v-.5v2.8M94.5 92.4h.2M94.5 82.4h.2M94.5 97.4h-.1M94.5 87.4h-.1M94.5 80.7h.2"/>
<path d="M94.5 90.7h.2M94.5 86.3h.2M94.5 96.3h.2M94.5 89.7h-.1M94.5 99.7h-.1M94.5 99.7v.5v-2.8M94.5 86.8h.2M94.5 80.2h-.1M94.5 96.8h.2M94.5 90.1h-.1M94.5 88.5h-.1M94.5 98.1h.2"/>
<path d="M94.5 88.1h.2M94.7 85.7h-.2M94.7 86.8h-.2M94.7 83.6h-.2M94.7 95.7h-.2M94.7 96.8h-.2M94.7 93.6h-.2M94.7 92.2h-.2M94.7 82.2h-.2M94.7 98h-.2M94.7 88h-.2M94.7 96.5h-.2"/>
<path d="M94.7 86.5h-.2M94.7 82.5h-.2M94.7 92.5h-.2M94.7 80.6h-.2M94.7 90.6h-.2M97.4 92.5a1.97 1.97 0 0 1 2-2M97.4 87.5a1.97 1.97 0 0 1 2-2M97.4 97.5a1.97 1.97 0 0 1 2-2M105.4 85.5a1.97 1.97 0 0 1 2 2M105.4 90.5a1.97 1.97 0 0 1 2 2M105.4 95.5a1.97 1.97 0 0 1 2 2M124 90.5l.3-.4"/>
<path d="M124 85.5l.3-.4M124 95.5l.3-.4M124.3 92.5h-.3M124.3 87.5h-.3M124.3 97.5h-.3M196.2 97.5h.3M196.2 87.5h.3M196.2 92.5h.3M196.6 95.5l-.4-.4M196.6 85.5l-.4-.4M196.6 90.5l-.4-.4M94.4 100.2h.1"/>
<path d="M97.4 107.5a1.97 1.97 0 0 1 2-2M97.4 112.5a1.97 1.97 0 0 1 2-2M97.4 117.5a1.97 1.97 0 0 1 2-2M97.4 102.5a1.97 1.97 0 0 1 2-2M105.4 110.5a1.97 1.97 0 0 1 2 2M105.4 115.5a1.97 1.97 0 0 1 2 2M105.4 100.5a1.97 1.97 0 0 1 2 2M105.4 105.5a1.97 1.97 0 0 1 2 2M124 105.5l.3-.4M124 100.5l.3-.4M124 110.5l.3-.4M124 115.5l.3-.4"/>
<path d="M124.3 107.5h-.3M124.3 102.5h-.3M124.3 112.5h-.3M124.3 117.5h-.3M124.3 114.9h-.3M124.3 114.5h-.3M124.3 115.3h-.3M196.2 102.5h.3M196.2 117.5h.3M196.2 107.5h.3M196.2 112.5h.3M196.2 114.5h.3"/>
<path d="M196.2 114.9h.3M196.2 115.3h.3M196.6 100.5l-.4-.4M196.6 115.5l-.4-.4M196.6 105.5l-.4-.4M196.6 110.5l-.4-.4M94.4 122.4h.1M94.5 123.1h-.1M94.5 121.9h-.1M94.5 124.3h-.1M94.5 121.6h-.1M94.5 124.6h-.1"/>
<path d="M94.5 123.7h-.1M94.5 123.9h-.1M94.5 123.6h-.1M94.5 121.7h-.1M94.5 124.5h-.1M94.5 123.5h-.1M94.5 124.4h-.1M94.5 122.1h-.1M94.5 122h-.1M94.5 122.3h-.1M94.5 122.4h-.1M94.5 123.4h-.1"/>
<path d="M94.5 123.3h-.1M94.5 122.6h-.1M94.5 122.7h-.1M94.5 122.8h-.1M94.5 123.2h-.1M94.5 122.5h-.1M94.5 124.2h-.1M94.5 124h-.1M94.5 123h-.1M94.5 122.9h-.1M94.5 121.8h-.1M94.7 128.5h.2"/>
<path d="M94.9 127.9h-.2M95.5 127.9v.6M96 128.5v-.6M96.7 127.9v.6M97.4 122.5a1.97 1.97 0 0 1 2-2M102.2 127.9v.6M102.7 128.5v-.6M105.4 120.5a1.97 1.97 0 0 1 2 2M109.7 127.9v.6M109.9 127.9v.6M124 120.5l.3-.4M124.3 127.9h.2"/>
<path d="M124.3 122.5h-.3M124.3 127.9v.6M124.3 129.5h-.3M124.3 129.1h-.3M124.5 128.5h-.2M125.1 127.9v.6M125.6 128.5v-.6M126.1 127.9v.6M126.3 127.9v.6M143.3 127.9v.6M143.8 128.5v-.6M176.7 127.9v.6"/>
<path d="M177.2 128.5v-.6M194.2 127.9v.6M194.4 128.5v-.6M195 127.9v.6M195.5 128.5v-.6M196 128.5h.2M196.2 127.9h-.2M196.2 122.5h.3M196.2 127.9v.6M196.2 129.5h.3M196.2 129.1h.3M196.6 120.5l-.4-.4"/>
</g>
<path d="M196.2 57.3v70.6M94.5 66.4v-5.8M94.5 76.4v-5.8M94.5 96.4v-5.8M94.7 127.9v-70.6M124.3 127.9v-70.6" fill="none" stroke="#000" stroke-width=".21" stroke-dasharray="1.3 .6" stroke-dashoffset=".6"/>
<path d="M124.5 57.3h71.5M124.5 56.7h71.5M196 127.9h-71.5M196 128.5h-71.5" fill="none" stroke="#000" stroke-width=".21" stroke-dasharray="1.3 .6" stroke-dashoffset=".1"/>
<g fill="none" stroke="#000" stroke-width=".21" stroke-dasharray="1.3 .6" stroke-dashoffset="1">
<path d="M124 92.5v-2M124 87.5v-2M124 97.5v-2M196.6 97.5v-2M196.6 87.5v-2M196.6 92.5v-2M124 107.5v-2M124 102.5v-2M124 112.5v-2M124 117.5v-2M196.6 102.5v-2M196.6 117.5v-2"/>
<path d="M196.6 107.5v-2M196.6 112.5v-2M124 122.5v-2M196.6 122.5v-2"/>
</g>
<g fill="none" stroke="#000" stroke-width=".21" stroke-dasharray="1.3 .6" stroke-dashoffset=".2">
<path d="M94.5 91.3v8.4M122.3 87.5a2 2 0 0 1 1.7-2M122.3 92.5a2 2 0 0 1 1.7-2M122.3 97.5a2 2 0 0 1 1.7-2M198.2 92.5a2 2 0 0 0-1.6-2M198.2 87.5a2 2 0 0 0-1.6-2M198.2 97.5a2 2 0 0 0-1.6-2M122.3 117.5a2 2 0 0 1 1.7-2M122.3 107.5a2 2 0 0 1 1.7-2M122.3 102.5a2 2 0 0 1 1.7-2M122.3 112.5a2 2 0 0 1 1.7-2M198.2 112.5a2 2 0 0 0-1.6-2"/>
<path d="M198.2 107.5a2 2 0 0 0-1.6-2M198.2 117.5a2 2 0 0 0-1.6-2M198.2 102.5a2 2 0 0 0-1.6-2M122.3 122.5a2 2 0 0 1 1.7-2M198.2 122.5a2 2 0 0 0-1.6-2"/>
</g>
<path d="M99.4 95.5h6M99.4 85.5h6M99.4 90.5h6M99.4 110.5h6M99.4 105.5h6M99.4 115.5h6M99.4 100.5h6M99.4 120.5h6" fill="none" stroke="#000" stroke-width=".21" stroke-dasharray="1.3 .6" stroke-dashoffset=".5"/>
<path d="M94.9 56.7h15M94.9 57.3h15M94.5 123.1v1.5M94.5 121.6v1.5M94.9 128.5h15M94.9 127.9h15" fill="none" stroke="#000" stroke-width=".21" stroke-dasharray="1.3 .6" stroke-dashoffset=".8"/>
<text font-size="5.2" x="59.1" y="7.3" transform="rotate(-180 59.1 7.3)">LAS-BOX-7</text>
<g font-size="4.4">
<text x="31.7" y="4.1">1</text>
<text x="89.2" y="4.1">2</text>
<text x="139.2" y="4.1">3</text>
<text x="186.7" y="4.1">4</text>
<text x="111" y="20.8" transform="rotate(30 111 20.8)">R2.50</text>
<text x="149.7" y="22.8">前后各焊接2条3mm厚挡条</text>
<text x="11.7" y="25.9">A</text>
<text x="206.7" y="25.9">A</text>
<text x="111.4" y="38.5">10</text>
<text x="101.3" y="44.5">85</text>
<text x="115.8" y="48.4">1.50</text>
<text x="154.3" y="50.2">362.50</text>
<text x="153.1" y="65.3" transform="rotate(-90 153.1 65.3)">3</text>
<text x="165.2" y="65.8" transform="rotate(-90 165.2 65.8)">6.75</text>
<text x="11.7" y="75.1">B</text>
<text x="145" y="76.6">0.5mm深切除</text>
<text x="206.7" y="75.1">B</text>
<text x="175.7" y="86.4">0.5mm深切除</text>
<text x="71.4" y="101.7">3mm厚挡条</text>
<text x="120.3" y="98.5" transform="rotate(-90 120.3 98.5)">372.50</text>
<text x="173.3" y="104.3">贯穿切除</text>
<text x="71.4" y="112.7">3mm厚挡条</text>
<text x="127.8" y="111.6">激光打标/0.5mm浮雕刻字</text>
<text x="11.7" y="125.1">C</text>
<text x="29.5" y="125.8">3mm 厚挡条图</text>
<text x="146.1" y="122.2" transform="rotate(-90 146.1 122.2)">3</text>
<text x="154.1" y="124.7" transform="rotate(-90 154.1 124.7)">6.75</text>
<text x="206.7" y="125.1">C</text>
<text x="63.1" y="130.8">359.50</text>
<text x="37.2" y="134.8">91.25</text>
<text x="65.4" y="134.8">167</text>
<text x="89.5" y="135">96.25</text>
<text x="105.8" y="132.9" transform="rotate(-30 105.8 132.9)">R1</text>
<text x="73.6" y="142.7" transform="rotate(-90 73.6 142.7)">5</text>
<text x="86.8" y="145.8" transform="rotate(-90 86.8 145.8)">33.50</text>
<text x="35.4" y="152.7" transform="rotate(27 35.4 152.7)">R1</text>
<text x="47.8" y="152">8 x M3 - 6H</text>
<text x="73.9" y="152">6</text>
<text x="122" y="153.1" transform="rotate(45 122 153.1)">12.01</text>
<text x="149.5" y="150.4">360.25</text>
<text x="35.8" y="158.2">10</text>
<text x="54" y="157">2.50</text>
<text x="67.2" y="157">19.75</text>
<text x="168.6" y="160.9" transform="rotate(-45 168.6 160.9)">7.62</text>
<text x="177.7" y="158.6" transform="rotate(45 177.7 158.6)">23.88</text>
<text x="90.1" y="165.5" transform="rotate(-90 90.1 165.5)">72.80</text>
<text x="97.5" y="164.4">7.50</text>
<text x="109.2" y="162.2" transform="rotate(-45 109.2 162.2)">41.15</text>
<text x="136.9" y="166.5">16.20 X 76.20</text>
<text x="188.6" y="165.3" transform="rotate(5 188.6 165.3)">R0.50</text>
<text x="58.1" y="170.8">2mm钣金展开图</text>
<text x="86.2" y="173.7" transform="rotate(-30 86.2 173.7)">R2</text>
<text x="100.9" y="168.6" transform="rotate(-9 100.9 168.6)">R2</text>
<text x="128.2" y="169.9" transform="rotate(-90 128.2 169.9)">50</text>
<text x="144.5" y="171.5">0.5</text>
<text x="165.2" y="168.2" transform="rotate(-90 165.2 168.2)">50</text>
<text x="11.7" y="175.1">D</text>
<text x="206.7" y="175.1">D</text>
<text x="110.7" y="184.7" transform="rotate(-90 110.7 184.7)">下 90° R 1</text>
<text x="128.2" y="180.3" transform="rotate(-90 128.2 180.3)">50</text>
<text x="165.2" y="180.3" transform="rotate(-90 165.2 180.3)">50</text>
<text x="78.5" y="191.7" transform="rotate(-90 78.5 191.7)">372.50</text>
<text x="84" y="191.7" transform="rotate(-90 84 191.7)">368.59</text>
<text x="90.1" y="189.4" transform="rotate(-90 90.1 189.4)">223</text>
<text x="128.2" y="188.5" transform="rotate(-90 128.2 188.5)">50</text>
<text x="165.2" y="191.7" transform="rotate(-90 165.2 191.7)">50</text>
<text x="182.3" y="194.8" transform="rotate(-90 182.3 194.8)">下 90° R 1</text>
<text x="137.5" y="199.8">50</text>
<text x="147.9" y="199.8">75</text>
<text x="167.8" y="199.8">100</text>
<text x="50.7" y="205.5">2X8 50冲压百叶窗</text>
<text x="28.7" y="210.4">技术要求：</text>
<text x="28.7" y="215.4">1. 严格按照尺寸加工；</text>
<text x="146.4" y="210.1">16.20 X 56.20</text>
<text x="154" y="215.1">0.5</text>
<text x="7.3" y="217.9">零件代号</text>
<text x="28.7" y="220.4">2. 去除毛刺、尖角；</text>
<text x="113.6" y="221.4" transform="rotate(-90 113.6 221.4)">25</text>
<text x="28.7" y="225.4">3. 未注公差等级需满足GB/T1804-m；</text>
<text x="85.6" y="222.5">18.66</text>
<text x="99.7" y="226.8">53.66</text>
<text x="118.7" y="226.2" transform="rotate(-90 118.7 226.2)">35</text>
<text x="206.7" y="225.1">E</text>
<text x="2.7" y="231">借(通)用件登记</text>
<text x="28.7" y="230.4">4. 100#磨砂氧化哑黑。</text>
<text x="5.8" y="243.7">旧底图总号</text>
<text x="124.7" y="246.2">冷轧板</text>
<text x="164" y="246.2">南方科技大学-李依明组</text>
<text x="7.3" y="256.8">底图总号</text>
<text x="27.2" y="261.8">标记</text>
<text x="37.4" y="261.8">处数</text>
<text x="51.5" y="261.8">分区</text>
<text x="61.7" y="261.8">更改文件号</text>
<text x="80.6" y="261.8">签名</text>
<text x="92.1" y="261.8">年 月 日</text>
<text x="110.5" y="260.4">阶 段 标 记</text>
<text x="134.4" y="260.4">质量</text>
<text x="145.9" y="260.4">比例</text>
<text x="8.7" y="269.8">签 字</text>
<text x="28.5" y="268.7">设计</text>
<text x="38.9" y="268.7">杨杰</text>
<text x="66.9" y="269">标准化</text>
<text x="131.7" y="269.7">2454.74</text>
<text x="146.7" y="269.7">1:5</text>
<text x="176.3" y="264.6">7_shell</text>
<text x="28.5" y="275.9">校核</text>
<text x="68.4" y="275.9">工艺</text>
<text x="206.8" y="274.4">F</text>
<text x="173.1" y="280.6">LAS-BOX-7</text>
<text x="8.7" y="282.8">日 期</text>
<text x="25.4" y="282.8">主管设计</text>
<text x="68.4" y="282.8">审核</text>
<text x="6.3" y="289.9">2021/9/30</text>
<text x="68.4" y="289.9">批准</text>
<text x="108" y="289.9">共 张</text>
<text x="110.8" y="289.9">10</text>
<text x="120.5" y="289.9">第 张</text>
<text x="123.7" y="289.9">7</text>
<text x="133" y="289.9">版本 1.0</text>
<text x="174.1" y="289.5">共 1 件</text>
<text x="31.7" y="296.1">1</text>
<text x="89.2" y="296.1">2</text>
<text x="139.2" y="296.1">3</text>
<text x="186.7" y="296.1">4</text>
</g>
</svg>
